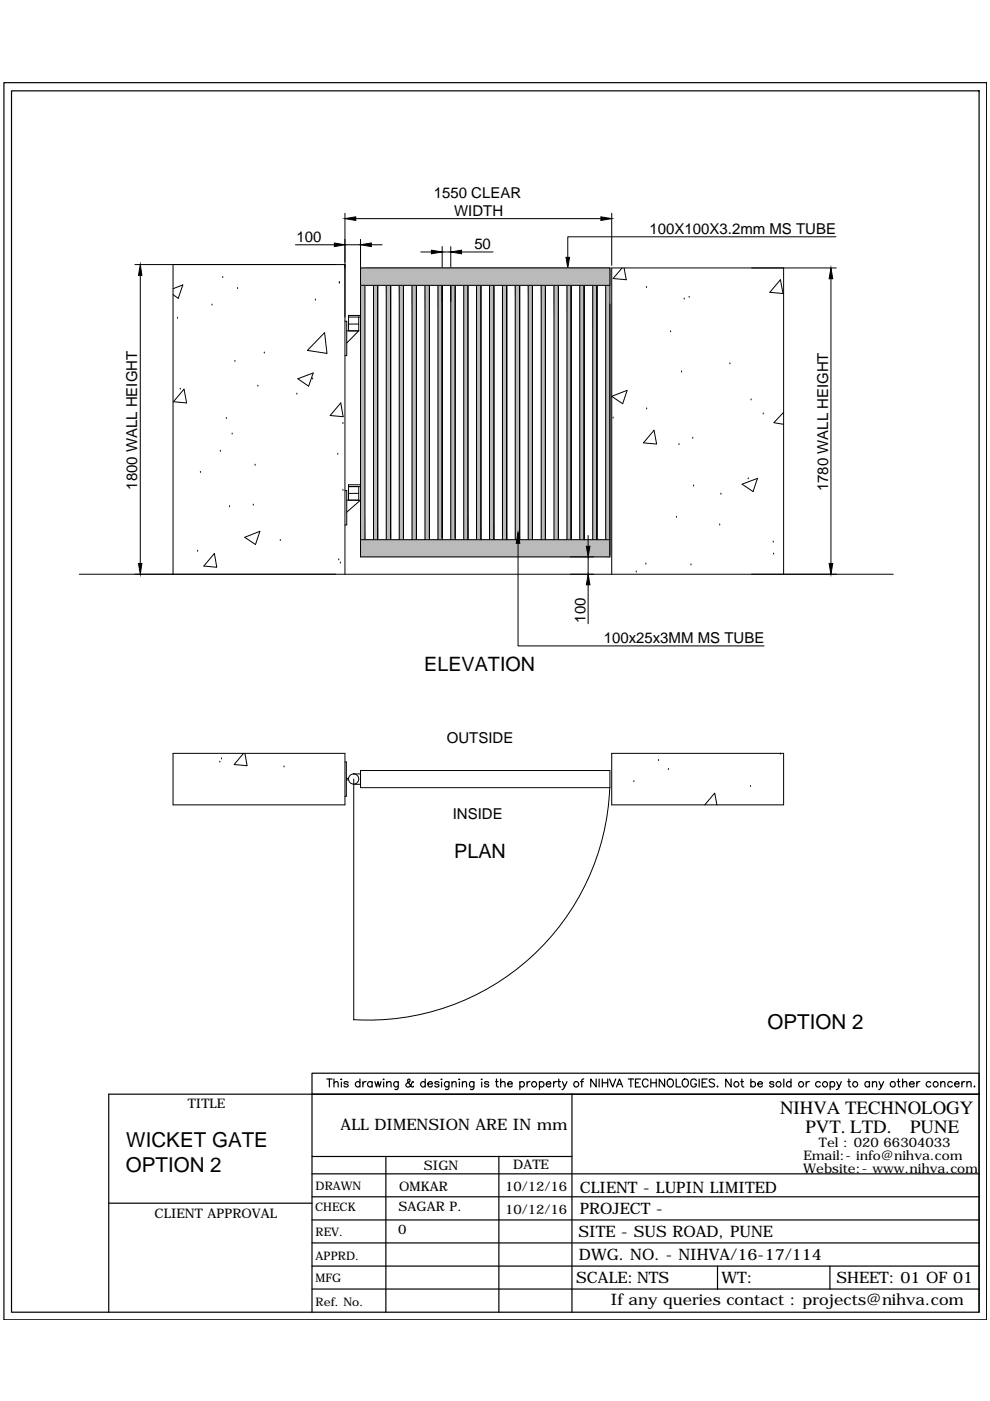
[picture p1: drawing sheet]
<svg xmlns="http://www.w3.org/2000/svg" width="210mm" height="297mm" viewBox="0 0 210 297" stroke-linecap="round" stroke-linejoin="round" font-family="sans-serif">
<!-- layer: 0 -->
<g fill="none" stroke="#000" stroke-width=".21">
<path d="M28.6 56.1h44.5M29.7 58.4v61.1M36.7 56.1v65.7M47.2 58.8h.1M62.6 51.9h8.3M72 59.9h.1M73.1 45.2v76.6M73.1 51.9h3.3M75.4 46.4h52M76.4 56.8h52.9v3.7h-52.9zM76.4 50.8v67.3h52.9v-61.3h-52.9M78.7 51.9h2.3"/>
<path d="M89.2 53.4h2.3M93.8 52.3v62.1M93.8 53.4h1.8M95.6 52.3v62.1M97.9 53.4h6.6M129.7 45.2v11.1M131.9 56.8l-1.9 2.3 2.8 .2-.5-2.5M165.5 59.3l.5 2.9-2.8-.2zM166.1 56.8v65M176.2 59.1v60.4M177.2 50.2h-56.8v4.4M177.3 56.8h-47.6v65"/>
<path d="M36.7 61.2l2.1-.8-1 2.8-1.1-.7M37.6 67.5h.1M44.9 64.7h.1M49.8 76.6h.1M50.4 61.2h.1M56 74.8h.1M66.9 63.6h.1M68.8 70.5l.5 4.4-4.1-.6zM72 60h.1M73.1 68.1h.4v7.3h-.4M73.5 70.1h2.6M73.9 67.2h2.5"/>
<path d="M73.9 68.7h2.2M76.1 67.2v2.9M76.1 70.1l-2.6 2.6M76.4 60.5h52.9M76.4 66.9h-2.5v3.2M77.4 60.5v53.9M79.2 60.5v53.9M80.1 60.5v53.9M81.9 60.5v53.9M82.8 60.5v53.9M84.7 60.5v53.9M85.5 60.5v53.9"/>
<path d="M87.4 60.5v53.9M88.3 60.5v53.9M90.1 60.5v53.9M91 60.5v53.9M92.9 60.5v53.9M96.5 60.5v53.9M98.3 60.5v53.9M99.2 60.5v53.9M101 60.5v53.9M102 60.5v53.9M103.8 60.5v53.9M104.7 60.5v53.9"/>
<path d="M106.5 60.5v53.9M107.4 60.5v53.9M109.2 60.5v53.9M110.2 60.5v53.9M112 60.5v53.9M112.9 60.5v53.9M114.8 60.5v53.9M115.6 60.5v53.9M117.5 60.5v53.9M118.4 60.5v53.9M120.2 60.5v53.9M121.1 60.5v53.9"/>
<path d="M122.9 60.5v53.9M123.9 60.5v53.9M125.7 60.5v53.9M126.6 60.5v53.9M128.4 60.5v53.9M137.1 61h.1M142.2 70.4h.1M144.5 78.9h.1M145.1 63.4h.1M146.1 63h.1M154.8 77.1h.1M38.2 82.5h.1"/>
<path d="M39 82.5l.6 2.9-2.8-.2zM46.7 95.7h.1M48 88.7h.1M49.2 92h.1M54.1 98.6h.1M54.7 81.9h.1M62.9 83.6h.1M63.1 80.3l3.3-1.2-1 2.8zM66.3 80.3h.1M71.6 96.3h.1M72.2 85.4l.6 2.9-2.8-.2zM72.7 89.8h.1"/>
<path d="M130 88.6h.1M133 82.8l-3.3 1.2 2.3 1.6 1-2.8M137.1 86.7h.1M138.7 91.2l.5 2.9-2.8-.2zM144 94.3h.1M146.9 92.9h.1M159.2 84.8h.1M161.8 87.8h.1M166.1 87.4l-2 2.2 2 .4M41.9 116.9h.1M42.5 100.2h.1M45.5 117.3l.5 3-2.8-.3z"/>
<path d="M48.7 107.4h.1M51.9 113.9l3.2-1.3-.9 2.8zM53.7 107.1h.1M59.4 114.6h.1M71.8 118.7h.1M72.2 119.4h.1M72.7 104h.1M73.1 104h.4v7.3h-.4M73.5 106h2.9l-2.9 2.6M73.9 103.2h2.5M73.9 104.6h2.2M76.1 103.2v2.8"/>
<path d="M76.4 114.4h52.9M76.4 102.8h-2.5v3.2M109.8 115.2v21.7h52.2M124.7 113.5v2.3M124.7 118.1v3.7M136.9 119.6h.1M143.4 109.7h.1M146.5 119.8h.1M147.1 103h.1M152.6 111.3h.1M152.9 104.8h.1M157.3 102.7l3.3-1.3-.9 2.8z"/>
<path d="M158.7 101.5h.1M163.9 114.9h.1M164 117.5h.1M16.8 121.8h172.6M124.7 124v8.2M134.9 121.3h.1M36.7 159.7h36.4v10.9h-36.4zM51.6 159.7l-2 2.4 2.8 .2-.5-2.6M129.7 159.7h36.4v10.9h-36.4zM165.5 159.9h.1M46.6 161.6h.1M47 160.9h.1"/>
<path d="M60.2 162.6h.1M73.1 161.5h.3v7.3h-.3M73.4 165h.5M73.4 165.4h.5M75 165.2v51M75 164.1h1.4M75 166.3h1.4M76.4 163.4h52.9v3.6h-52.9zM129.3 167a51.2 51.2 0 0 1-54.3 49.2M134.4 165.7h.1M139.6 161.2h.1M141.7 163.2h.1"/>
<path d="M149.4 170.6l2.1-2.5 .5 2.5M159.1 166.8h.1"/>
<circle cx="75" cy="165.2" r="1.08"/>
</g>
<g fill="#bababa" stroke="#bababa" stroke-width=".21">
<path d="M76.4 114.4v3.7h52.9zM76.4 114.4h52.9v3.7z"/>
<path d="M87.4 60.5v53.9h.9zM87.4 60.5h.9v53.9z"/>
<path d="M84.7 60.5v53.9h.8zM84.7 60.5h.8v53.9z"/>
<path d="M81.9 60.5v53.9h.9zM81.9 60.5h.9v53.9z"/>
<path d="M79.2 60.5v53.9h.9zM79.2 60.5h.9v53.9z"/>
<path d="M76.4 60.5v53.9h1zM76.4 60.5h1v53.9z"/>
<path d="M128.4 60.5v53.9h.9zM128.4 60.5h.9v53.9z"/>
<path d="M125.7 60.5v53.9h.9zM125.7 60.5h.9v53.9z"/>
<path d="M122.9 60.5v53.9h1zM122.9 60.5h1v53.9z"/>
<path d="M120.2 60.5v53.9h.9zM120.2 60.5h.9v53.9z"/>
<path d="M117.5 60.5v53.9h.9zM117.5 60.5h.9v53.9z"/>
<path d="M114.8 60.5v53.9h.8zM114.8 60.5h.8v53.9z"/>
<path d="M112 60.5v53.9h.9zM112 60.5h.9v53.9z"/>
<path d="M109.2 60.5v53.9h1zM109.2 60.5h1v53.9z"/>
<path d="M106.5 60.5v53.9h.9zM106.5 60.5h.9v53.9z"/>
<path d="M103.8 60.5v53.9h.9zM103.8 60.5h.9v53.9z"/>
<path d="M101 60.5v53.9h1zM101 60.5h1v53.9z"/>
<path d="M98.3 60.5v53.9h.9zM98.3 60.5h.9v53.9z"/>
<path d="M95.6 60.5v53.9h.9zM95.6 60.5h.9v53.9z"/>
<path d="M92.9 60.5v53.9h.9zM92.9 60.5h.9v53.9z"/>
<path d="M90.1 60.5v53.9h.9zM90.1 60.5h.9v53.9z"/>
<path d="M76.4 56.8v3.7h52.9zM76.4 56.8h52.9v3.7z"/>
</g>
<g fill="none" stroke="#000" stroke-width=".25">
<path d="M.8 17.5h208.4v262.3h-208.4zM2.4 19.3h205.2v258.9h-205.2zM66.2 232v46.2M69.3 228.8h1.1M69.8 228.8v1.7M70.8 229.7l.4-.4 .4 .1 .1 1.1M70.8 228.8v1.7M72.4 228.8v.1zM72.4 229.4v1.1M73.8 229.6a.5 .5 0 0 0-.4-.3 .5 .5 0 0 0-.5 .3l.3 .2 .5 .2 .1 .2a.5 .5 0 0 1-.4 .3 .5 .5 0 0 1-.5-.3M76.3 229.6a.54 .54 0 0 0-.8-.1 .54 .54 0 0 0 0 .8 .54 .54 0 0 0 .8-.1M76.3 228.8v1.7"/>
<path d="M76.9 229.3v1.2M77.6 229.3a.57 .57 0 0 0-.7 .5M78.9 229.6a.54 .54 0 0 0-.8-.1 .54 .54 0 0 0 0 .8 .54 .54 0 0 0 .8-.1M78.9 229.3v1.2M79.5 229.3l.3 1.2 .3-1.2 .4 1.2 .3-1.2M81.4 228.8v.1zM81.4 229.4v1.1M82 229.7l.4-.4 .4 .1 .1 1.1M82 229.3v1.2M84.4 229.3v1.5l-.3 .2-.4-.1M84.4 229.6a.54 .54 0 0 0-.8-.1 .54 .54 0 0 0 0 .8 .54 .54 0 0 0 .8-.1M87.7 229.5l-.1-.2-.2 .1-.2 .6a.6 .6 0 0 1-.5 .5 .6 .6 0 0 1-.7-.4l.2-.4 .7-.5v-.3h-.4a1.42 1.42 0 0 0 .7 1.5l.4 .1 .1-.2"/>
<path d="M90.2 229.6a.54 .54 0 0 0-.8-.1 .54 .54 0 0 0 0 .8 .54 .54 0 0 0 .8-.1M90.2 228.8v1.7M90.7 229.8h1a.52 .52 0 0 0-.7-.4 .52 .52 0 0 0-.2 .8 .51 .51 0 0 0 .9 0M93.1 229.6a.51 .51 0 0 0-.9 0l.2 .2 .6 .2 .1 .2a.51 .51 0 0 1-.9 0M93.6 228.8v.1zM93.6 229.4v1.1M95.2 229.3v1.3a.45 .45 0 0 1-.7 .3M95.2 229.6a.54 .54 0 0 0-.8-.1 .54 .54 0 0 0 0 .8 .54 .54 0 0 0 .8-.1M95.8 229.7l.5-.4 .3 .1 .1 1.1M95.8 229.3v1.2M97.4 228.8v.1zM97.4 229.4v1.1"/>
<path d="M98 229.7l.5-.4 .3 .1 .1 1.1M98 229.3v1.2M100.5 229.3v1.3a.47 .47 0 0 1-.8 .3M100.5 229.6a.54 .54 0 0 0-.8-.1 .54 .54 0 0 0 0 .8 .54 .54 0 0 0 .8-.1M102.1 228.8v.1zM102.1 229.4v1.1M103.6 229.6a.51 .51 0 0 0-.9 0l.2 .2 .6 .2 .1 .2a.51 .51 0 0 1-.9 0M105.1 229.3h.5M105.3 228.8v1.3l.1 .3 .3 .1M106.2 229.7l.4-.4 .4 .1 .1 1.1M106.2 228.8v1.7M107.6 229.8h1a.52 .52 0 0 0-.7-.4 .52 .52 0 0 0-.2 .8 .51 .51 0 0 0 .9 0"/>
<path d="M110.2 229.6a.54 .54 0 0 1 .8-.1 .54 .54 0 0 1 0 .8 .54 .54 0 0 1-.8-.1M110.2 229.3v1.7M111.7 229.3v1.2M112.4 229.3a.56 .56 0 0 0-.7 .5M114.4 229.6a.54 .54 0 0 1 .8-.1 .54 .54 0 0 1 0 .8 .54 .54 0 0 1-.8-.1M114.4 229.3v1.7M115.8 229.8h1a.52 .52 0 0 0-.7-.4 .52 .52 0 0 0-.2 .8 .51 .51 0 0 0 .9 0M117.4 229.3v1.2M118 229.3a.52 .52 0 0 0-.6 .5M118.3 229.3h.5M118.5 228.8v1.3l.1 .3 .3 .1M119.2 229.3l.5 1.2 .5-1.2"/>
<path d="M119.7 230.5l-.2 .3-.3 .2M121.3 232v46.2M123.1 229.3h.6M123.8 228.8l-.4 .1-.1 .2v1.4M126.4 228.8v1.7l-1.1-1.7v1.7M127 228.8v1.7M127.7 228.8v1.7M127.7 229.6h1.1M128.8 228.8v1.7M129.2 228.8l.7 1.7 .6-1.7M130.7 230.5l.6-1.7 .7 1.7M131 229.9h.8"/>
<path d="M133.2 228.8h1.2M133.8 228.8v1.7M134.7 229.6h.7M135.8 228.8h-1.1v1.7h1.1M137.4 229.2a.61 .61 0 0 0-.7-.4 .61 .61 0 0 0-.5 .6v.4a.61 .61 0 0 0 .5 .7 .61 .61 0 0 0 .7-.5M138 229.6h1.1M138 228.8v1.7M139.1 228.8v1.7M140.9 228.8v1.7l-1.1-1.7v1.7M141.6 229l.2-.1a.66 .66 0 0 1 1 .5v.4a.66 .66 0 0 1-.7 .7 .66 .66 0 0 1-.6-.7zM143.4 228.8v1.7h.9M144.8 229l.2-.1a.66 .66 0 0 1 1 .5v.4a.66 .66 0 0 1-.7 .7 .66 .66 0 0 1-.7-.7z"/>
<path d="M147.6 229.2a.61 .61 0 0 0-.7-.4 .61 .61 0 0 0-.4 .6v.4a.6 .6 0 0 0 .6 .7 .6 .6 0 0 0 .5-.7h-.3M148.2 228.8v1.7M148.9 229.6h.6M149.9 228.8h-1v1.7h1M151.5 229l-.2-.1a.64 .64 0 0 0-.9 .3l.3 .3 .6 .2 .2 .5a.74 .74 0 0 1-1.1 0M152 230.4h.2zM155 228.8v1.7l-1.1-1.7v1.7M157 229.3h.6M157.3 228.8v1.3l.1 .3 .3 .1M159.2 229.6a.54 .54 0 0 1 .8-.1 .54 .54 0 0 1 0 .8 .54 .54 0 0 1-.8-.1M159.2 228.8v1.7M160.7 229.8h1a.52 .52 0 0 0-.8-.4 .52 .52 0 0 0-.1 .8 .51 .51 0 0 0 .9 0"/>
<path d="M164.1 229.6a.51 .51 0 0 0-.9 0l.2 .2 .6 .2 .1 .2a.51 .51 0 0 1-.9 0M166.2 228.8v1.7M167.7 229.6a.54 .54 0 0 0-.8-.1 .54 .54 0 0 0 0 .8 .54 .54 0 0 0 .8-.1M167.7 228.8v1.7M170.9 229.3v1.2M171.6 229.3a.57 .57 0 0 0-.7 .5M173.9 229.6a.56 .56 0 0 0-.8-.1 .56 .56 0 0 0 0 .8 .56 .56 0 0 0 .8-.1M176 229.6a.54 .54 0 0 1 .8-.1 .54 .54 0 0 1 0 .8 .54 .54 0 0 1-.8-.1M176 229.3v1.7M177.4 229.3l.5 1.2 .5-1.2M177.9 230.5l-.2 .3-.4 .2M179.7 229.3h.6"/>
<path d="M180 228.8v1.3l.1 .3 .3 .1M184.3 229.6a.54 .54 0 0 0-.8-.1 .54 .54 0 0 0 0 .8 .54 .54 0 0 0 .8-.1M184.3 229.3v1.2M185 229.7l.4-.4 .4 .1 .1 1.1M185 229.3v1.2M186.4 229.3l.4 1.2 .6-1.2M186.8 230.5l-.1 .3-.4 .2M190.2 229.3h.6M190.5 228.8v1.3l.1 .3 .3 .1M191.4 229.7l.4-.4 .4 .1 .1 1.1M191.4 228.8v1.7M192.8 229.8h1a.55 .55 0 0 0-.6-.4 .55 .55 0 0 0-.5 .5 .55 .55 0 0 0 .5 .6l.6-.3"/>
<path d="M194.4 229.3v1.2M195 229.3a.56 .56 0 0 0-.6 .5M197.3 229.6a.54 .54 0 0 0-.8-.1 .54 .54 0 0 0 0 .8 .54 .54 0 0 0 .8-.1M199.5 229.7l.4-.4 .4 .1v1.1M199.5 229.3v1.2M201.9 229.6a.54 .54 0 0 0-.8-.1 .54 .54 0 0 0 0 .8 .54 .54 0 0 0 .8-.1M202.4 229.8h1a.52 .52 0 0 0-.8-.4 .52 .52 0 0 0-.1 .8 .51 .51 0 0 0 .9 0M203.9 229.3v1.2M204.6 229.3a.56 .56 0 0 0-.7 .5M205 229.7l.4-.4 .4 .1 .1 1.1M205 229.3v1.2M206.5 230.4h.2z"/>
<path d="M23.1 255.1h43.1M66.2 258.7h141.4M66.2 253.7h141.4M66.2 248.9h141.4M66.2 245.2h55.1M81.8 245.2v33M105.8 245.2v33M23.1 278.2v-46.2h184.5h-141.4v-4.5h141.4v50.7M66.2 263.5h141.4M66.2 268.4h141.4M66.2 273.3h141.4M152.1 268.4v4.9"/>
<path d="M176 268.4v4.9"/>
<circle cx="113.2" cy="229.9" r=".56"/>
<circle cx="122.2" cy="229.9" r=".56"/>
<circle cx="156.1" cy="229.9" r=".56"/>
<circle cx="165.1" cy="229.9" r=".56"/>
<circle cx="169.8" cy="229.9" r=".56"/>
<circle cx="174.9" cy="229.9" r=".56"/>
<circle cx="181.3" cy="229.9" r=".56"/>
<circle cx="189.3" cy="229.9" r=".57"/>
<circle cx="198.4" cy="229.9" r=".56"/>
</g>
<g fill="#000" stroke="#000" stroke-width=".21">
<path d="M29.7 56.1l.4 2.3h-.7zM70.9 51.5l2.2 .4-2.2 .4zM73.1 46.4l2.3-.4v.7zM76.4 51.9l2.3-.4v.8zM91.5 53l2.3 .4-2.3 .4zM95.6 53.4l2.3-.4v.8zM120 54.6h.8l-.4 2.2zM127.4 46l2.3 .4-2.3 .3zM176.2 56.8l.4 2.3h-.8zM29.4 119.5h.7l-.4 2.3zM109.8 112.9l.4 2.3h-.7zM124.3 115.8h.8l-.4 2.3z"/>
<path d="M175.8 119.5h.8l-.4 2.3zM124.7 121.8l.4 2.2h-.8z"/>
</g>
<g font-size="4.4">
<text x="162.7" y="218.2">OPTION 2</text>
<text x="26.8" y="243.1">WICKET GATE</text>
<text x="26.7" y="248.5">OPTION 2</text>
</g>
<g font-size="4.2">
<text x="89.9" y="142.3">ELEVATION</text>
<text x="96.3" y="181.9">PLAN</text>
</g>
<g font-size="4">
<text x="165.4" y="236.1">NIHVA TECHNOLOGY</text>
<text x="170.8" y="240.3">PVT. LTD.</text>
<text x="193" y="240.3">PUNE</text>
</g>
<g font-size="3.3">
<text x="72.2" y="239.6">ALL DIMENSION ARE IN mm</text>
<text x="122.9" y="252.9">CLIENT - LUPIN LIMITED</text>
<text x="122.9" y="257.4">PROJECT -</text>
<text x="122.6" y="262.3">SITE - SUS ROAD, PUNE</text>
<text x="122.8" y="267.2">DWG. NO. - NIHVA/16-17/114</text>
<text x="122.2" y="272.1">SCALE:NTS</text>
<text x="153" y="272">WT:</text>
<text x="177.4" y="272.1">SHEET: 01 OF 01</text>
<text x="129.5" y="276.6">If any queries contact : projects@nihva.com</text>
</g>
<g font-size="3.2">
<text x="92" y="42">1550 CLEAR</text>
<text x="96.3" y="45.8">WIDTH</text>
<text x="62.9" y="51.3">100</text>
<text x="100.6" y="52.8">50</text>
<text x="137.7" y="49.6">100X100X3.2mm MS TUBE</text>
<text x="29.1" y="103.8" transform="rotate(-90 29.1 103.8)">1800 WALL HEIGHT</text>
<text x="175.6" y="104.2" transform="rotate(-90 175.6 104.2)">1780 WALL HEIGHT</text>
<text x="124.1" y="132" transform="rotate(-90 124.1 132)">100</text>
<text x="128" y="136.4">100x25x3MM MS TUBE</text>
<text x="94.7" y="157.6">OUTSIDE</text>
<text x="96" y="173.7">INSIDE</text>
</g>
<g font-size="2.8">
<text x="39.8" y="235">TITLE</text>
<text x="170.3" y="246">Email:- info@nihva.com</text>
<text x="173.6" y="243.2">Tel : 020 66304033</text>
<text x="89.9" y="248.2">SIGN</text>
<text x="108.8" y="247.9">DATE</text>
<text x="170.3" y="248.7">Website:- www.nihva.com</text>
<text x="84.5" y="256.7">SAGAR P.</text>
<text x="84.7" y="252.5">OMKAR</text>
<text x="107.1" y="252.5">10/12/16</text>
<text x="107.1" y="257.3">10/12/16</text>
<text x="32.8" y="258.3">CLIENT APPROVAL</text>
<text x="84.4" y="261.6">0</text>
</g>
<g font-size="2.5">
<text x="66.8" y="256.7">CHECK</text>
<text x="66.9" y="252.3">DRAWN</text>
<text x="66.9" y="262.1">REV.</text>
<text x="66.9" y="267">APPRD.</text>
<text x="66.9" y="271.9">MFG</text>
<text x="66.9" y="276.8">Ref. No.</text>
</g>
</svg>
